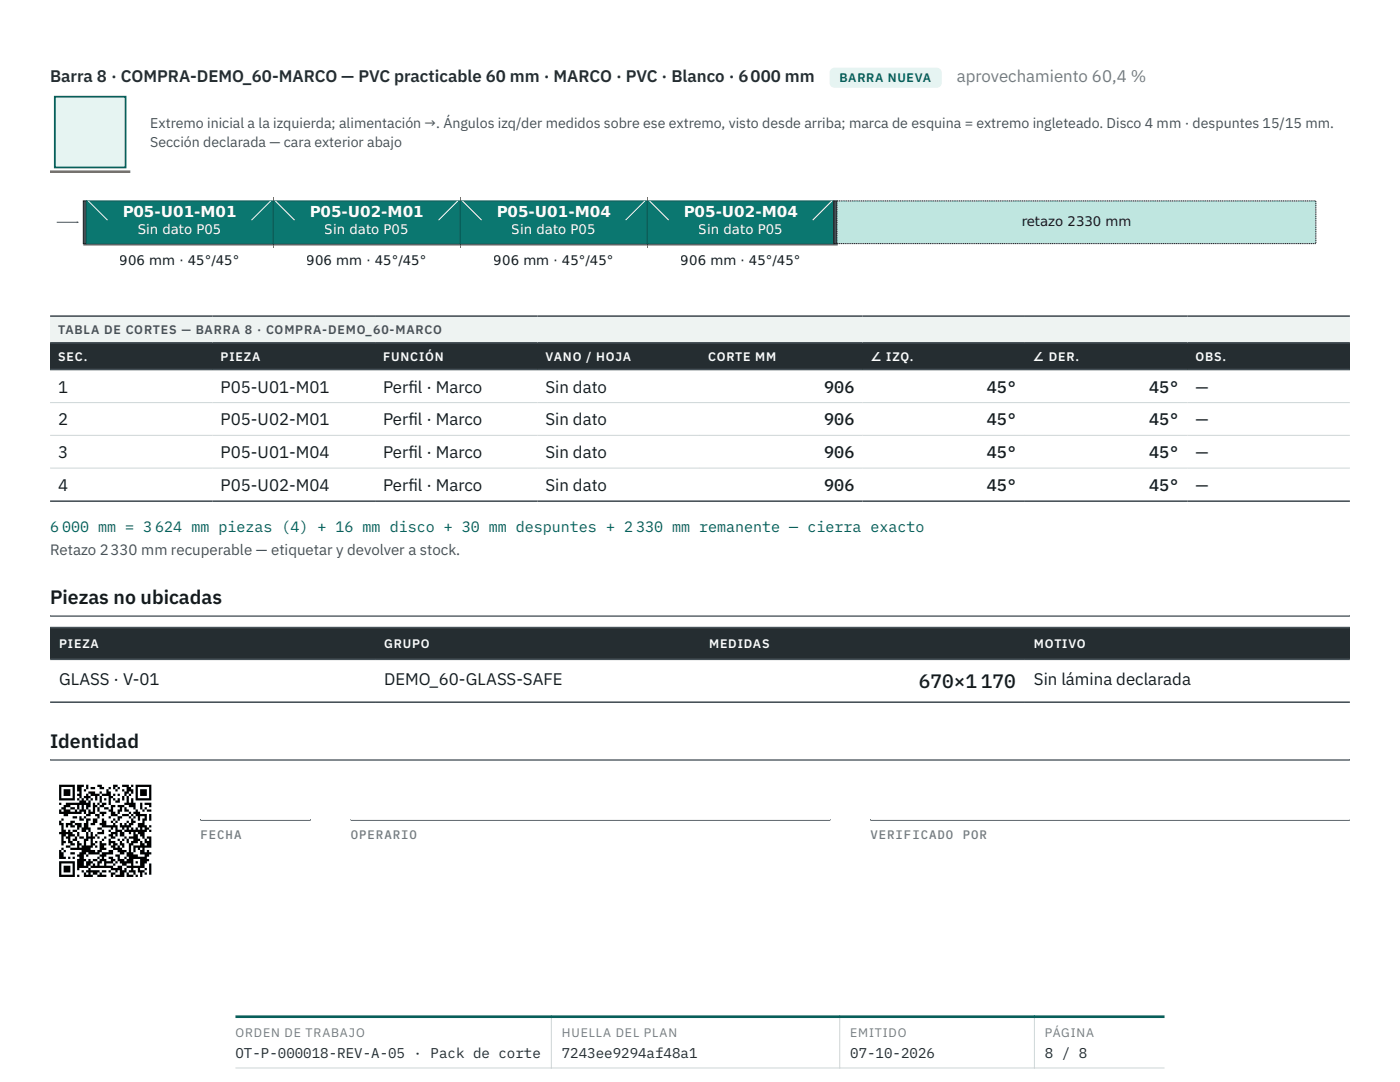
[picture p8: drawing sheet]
<svg xmlns="http://www.w3.org/2000/svg" width="279mm" height="216mm" viewBox="0 0 279 216" stroke-linecap="round" stroke-linejoin="round" font-family="sans-serif">
<path d="M165.6 13.5h22.4v4h-22.4z" fill="#e6f4f2"/>
<path d="M10 63.1h259.4v5.3h-259.4z" fill="#eef3f2"/>
<g fill="#252d31">
<path d="M10 68.4h32.4v5.3h-32.4z"/>
<path d="M42.4 68.4h32.5v5.3h-32.5z"/>
<path d="M74.9 68.4h32.4v5.3h-32.4z"/>
<path d="M107.3 68.4h32.4v5.3h-32.4z"/>
<path d="M139.7 68.4h32.4v5.3h-32.4z"/>
<path d="M172.1 68.4h32.5v5.3h-32.5z"/>
<path d="M204.5 68.4h32.5v5.3h-32.5z"/>
<path d="M237 68.4h32.4v5.3h-32.4z"/>
</g>
<path d="M10 80.3h259.4M10 86.9h259.4M10 93.4h259.4" fill="none" stroke="#cdd5d6" stroke-width=".2"/>
<path d="M10 63.1h259.4M10 68.4h259.4M10 73.7h259.4M10 100h259.4" fill="none" stroke="#465158" stroke-width=".32"/>
<path d="M10 122.8h259.4zM10 122.8h259.4v.3h-259.4z" fill-rule="evenodd" fill="#465158"/>
<g fill="#252d31">
<path d="M10 125.2h64.9v6.4h-64.9z"/>
<path d="M74.9 125.2h64.8v6.4h-64.8z"/>
<path d="M139.7 125.2h64.8v6.4h-64.8z"/>
<path d="M204.5 125.2h64.9v6.4h-64.9z"/>
</g>
<path d="M10 125.2h259.4M10 131.6h259.4M10 140.1h259.4" fill="none" stroke="#465158" stroke-width=".32"/>
<path d="M10 151.5h259.4zM10 151.5h259.4v.3h-259.4z" fill-rule="evenodd" fill="#465158"/>
<path d="M10.9 19.3h14.2v14.1h-14.2z" fill="#e6f4f2" stroke="#075f5a" stroke-width=".35"/>
<path d="M10 34.4h16z" fill="#000" stroke="#b25e09" stroke-width=".71" stroke-linecap="butt"/>
<path d="M16.6 40.1h.6v8.5h-.6z" fill="#465158" stroke="#161c1f" stroke-width=".2"/>
<path d="M11.3 44.4h4.3z" fill="#000" stroke="#465158" stroke-width=".2"/>
<path d="M15.3 44.2l.4 .2-.4 .1z" fill="#465158"/>
<path d="M17.2 40.1h37.2v8.5h-37.2z" fill="#0b7770" stroke="#075f5a" stroke-width=".2"/>
<path d="M17.6 40.1l3.9 3.8zM50.2 43.9l3.8-3.8z" fill="#000" stroke="#fcfdfc" stroke-width=".2"/>
<path d="M54.5 39.3v10.1" fill="none" stroke="#e56a32" stroke-width=".2"/>
<path d="M54.6 40.1h37.1v8.5h-37.1z" fill="#0b7770" stroke="#075f5a" stroke-width=".2"/>
<path d="M55 40.1l3.8 3.8zM91.4 40.1l-3.9 3.8z" fill="#000" stroke="#fcfdfc" stroke-width=".2"/>
<path d="M91.8 39.3v10.1" fill="none" stroke="#e56a32" stroke-width=".2"/>
<path d="M91.9 40.1h37.2v8.5h-37.2z" fill="#0b7770" stroke="#075f5a" stroke-width=".2"/>
<path d="M92.3 40.1l3.8 3.8zM124.9 43.9l3.8-3.8z" fill="#000" stroke="#fcfdfc" stroke-width=".2"/>
<path d="M129.2 39.3v10.1" fill="none" stroke="#e56a32" stroke-width=".2"/>
<path d="M129.2 40.1h37.2v8.5h-37.2z" fill="#0b7770" stroke="#075f5a" stroke-width=".2"/>
<path d="M129.6 40.1l3.9 3.8zM162.2 43.9l3.8-3.8z" fill="#000" stroke="#fcfdfc" stroke-width=".2"/>
<path d="M166.4 40.1h.6v8.5h-.6z" fill="#465158" stroke="#161c1f" stroke-width=".2"/>
<path d="M167 40.1h95.6v8.5h-95.6z" fill="#bfe6e0" stroke="#161c1f" stroke-width=".2" stroke-dasharray=".2 .1" stroke-linecap="butt"/>
<path d="M16.6 48.9h150.6z" fill="#000" stroke="#161c1f" stroke-width=".2"/>
<path d="M11.8 156.8h3.1zM15.4 156.8h1.3zM17.2 156.8h.4zM19.4 156.8h.9zM22.6 156.8h.9zM24.4 156.8h1.3zM26.2 156.8h.4zM27.1 156.8h3.1zM11.8 157.3h.4zM14.5 157.3h.4zM15.4 157.3h.9zM17.2 157.3h.4zM18.1 157.3h.9zM19.9 157.3h.9zM21.7 157.3h.4zM22.6 157.3h.4zM23.5 157.3h.4zM25.3 157.3h.9zM27.1 157.3h.4zM29.8 157.3h.4zM11.8 157.7h.4zM12.7 157.7h1.3zM14.5 157.7h.4zM15.4 157.7h.9zM16.7 157.7h.5zM21.2 157.7h.5zM23 157.7h.5zM24.4 157.7h.4zM25.3 157.7h1.3zM27.1 157.7h.4zM28 157.7h1.3zM29.8 157.7h.4zM11.8 158.2h.4zM12.7 158.2h1.3zM14.5 158.2h.4zM15.8 158.2h.5zM17.6 158.2h1.4zM19.9 158.2h.4zM21.2 158.2h.9zM24.8 158.2h.9zM26.2 158.2h.4zM27.1 158.2h.4zM28 158.2h1.3zM29.8 158.2h.4zM11.8 158.6h.4zM12.7 158.6h1.3zM14.5 158.6h.4zM15.4 158.6h.9zM17.2 158.6h.4zM18.1 158.6h1.8zM20.3 158.6h1.8zM22.6 158.6h.4zM23.5 158.6h.4zM24.8 158.6h.5zM25.7 158.6h.5zM27.1 158.6h.4zM28 158.6h1.3zM29.8 158.6h.4zM11.8 159h.4zM14.5 159h.4zM15.8 159h.5zM16.7 159h1.4zM19 159h.4zM19.9 159h.4zM21.7 159h.9zM24.4 159h.4zM25.3 159h.4zM27.1 159h.4zM29.8 159h.4zM11.8 159.5h3.1zM15.4 159.5h.4zM16.3 159.5h.4zM17.2 159.5h.4zM18.1 159.5h.4zM19 159.5h.4zM19.9 159.5h.4zM20.8 159.5h.4zM21.7 159.5h.4zM22.6 159.5h.4zM23.5 159.5h.4zM24.4 159.5h.4zM25.3 159.5h.4zM26.2 159.5h.4zM27.1 159.5h3.1zM15.8 159.9h1.4zM17.6 159.9h.5zM19.9 159.9h.4zM21.7 159.9h.4zM23 159.9h.9zM25.3 159.9h.4zM26.2 159.9h.4zM11.8 160.4h.4zM13.1 160.4h5zM18.5 160.4h.5zM19.4 160.4h.5zM20.3 160.4h.9zM21.7 160.4h.4zM24.8 160.4h2.3zM28 160.4h.4zM28.9 160.4h1.3zM12.7 160.8h1.3zM15.4 160.8h.4zM16.3 160.8h.4zM17.2 160.8h.9zM18.5 160.8h.9zM19.9 160.8h.9zM22.1 160.8h.9zM23.5 160.8h1.3zM25.7 160.8h1.4zM28 160.8h.4zM29.8 160.8h.4zM12.2 161.3h.9zM14 161.3h.9zM15.4 161.3h.4zM16.3 161.3h.4zM17.2 161.3h.4zM18.5 161.3h.5zM19.4 161.3h.5zM20.8 161.3h.9zM22.1 161.3h.5zM23.9 161.3h.5zM24.8 161.3h.5zM26.6 161.3h.5zM28 161.3h.4zM28.9 161.3h.4zM11.8 161.7h.4zM12.7 161.7h1.3zM14.9 161.7h.5zM15.8 161.7h1.4zM17.6 161.7h.5zM18.5 161.7h.5zM19.4 161.7h.5zM21.7 161.7h.9zM23.5 161.7h.9zM24.8 161.7h.9zM27.1 161.7h.4zM28.4 161.7h.5zM29.3 161.7h.9zM11.8 162.2h4.5zM16.7 162.2h.5zM17.6 162.2h1.4zM19.9 162.2h1.3zM22.1 162.2h.9zM23.5 162.2h.4zM25.7 162.2h.5zM26.6 162.2h1.4zM12.7 162.6h.9zM17.2 162.6h.9zM19 162.6h.9zM20.3 162.6h.5zM22.1 162.6h1.4zM24.4 162.6h1.3zM26.2 162.6h.4zM27.1 162.6h2.2zM29.8 162.6h.4zM14.5 163.1h.9zM15.8 163.1h.5zM16.7 163.1h.5zM19.4 163.1h.5zM21.7 163.1h.4zM23.5 163.1h.9zM25.7 163.1h.5zM26.6 163.1h.5zM27.5 163.1h.5zM28.9 163.1h.4zM29.8 163.1h.4zM12.2 163.5h.5zM15.8 163.5h.9zM17.2 163.5h.9zM18.5 163.5h.9zM20.3 163.5h.5zM22.6 163.5h.4zM23.5 163.5h.4zM26.2 163.5h.4zM27.5 163.5h.5zM28.4 163.5h.9zM29.8 163.5h.4zM11.8 164h.4zM14 164h.9zM17.2 164h.4zM18.5 164h.9zM20.3 164h.9zM22.1 164h.5zM23 164h.5zM25.3 164h.4zM26.2 164h.9zM28.4 164h.5zM11.8 164.4h.9zM13.1 164.4h1.4zM14.9 164.4h1.4zM16.7 164.4h.9zM18.1 164.4h.9zM19.9 164.4h1.3zM22.6 164.4h.4zM23.9 164.4h.5zM24.8 164.4h.5zM25.7 164.4h.9zM27.5 164.4h1.4zM12.2 164.9h.5zM13.1 164.9h.5zM14 164.9h.9zM15.4 164.9h.9zM16.7 164.9h.9zM20.3 164.9h3.2zM23.9 164.9h2.3zM27.5 164.9h1.8zM29.8 164.9h.4zM12.2 165.3h.5zM15.4 165.3h.4zM16.3 165.3h1.8zM19.4 165.3h.9zM22.1 165.3h.5zM23 165.3h.5zM24.4 165.3h.4zM25.3 165.3h.4zM26.2 165.3h.4zM27.1 165.3h.4zM28 165.3h.4zM28.9 165.3h.9zM12.2 165.8h.9zM13.6 165.8h.4zM14.5 165.8h.9zM16.3 165.8h.9zM17.6 165.8h.5zM20.3 165.8h.5zM21.7 165.8h.4zM23 165.8h1.4zM24.8 165.8h4.5zM29.8 165.8h.4zM11.8 166.2h2.7zM15.4 166.2h.4zM17.2 166.2h.4zM18.1 166.2h.4zM19.4 166.2h1.4zM22.1 166.2h1.4zM23.9 166.2h.9zM25.7 166.2h.5zM26.6 166.2h.5zM27.5 166.2h1.4zM12.2 166.7h.9zM13.6 166.7h1.3zM15.4 166.7h.4zM17.2 166.7h.4zM18.1 166.7h.4zM19 166.7h.4zM21.7 166.7h.9zM23 166.7h.5zM23.9 166.7h.9zM26.6 166.7h.9zM28 166.7h.9zM12.2 167.1h.5zM13.1 167.1h.9zM14.9 167.1h.5zM15.8 167.1h.9zM17.2 167.1h1.8zM19.4 167.1h.5zM20.8 167.1h.4zM22.1 167.1h.9zM24.8 167.1h.5zM25.7 167.1h1.8zM28.4 167.1h.5zM29.3 167.1h.9zM12.2 167.6h.5zM13.6 167.6h.4zM14.5 167.6h.9zM16.7 167.6h.9zM18.1 167.6h.4zM20.3 167.6h.5zM21.7 167.6h.4zM23.5 167.6h.4zM24.4 167.6h.4zM25.3 167.6h.4zM26.6 167.6h1.4zM28.9 167.6h.4zM29.8 167.6h.4zM12.2 168h.9zM13.6 168h.9zM15.4 168h.4zM16.7 168h.5zM18.1 168h.4zM19 168h.4zM19.9 168h.4zM21.7 168h1.3zM23.9 168h.5zM25.3 168h.4zM26.2 168h1.3zM28 168h.4zM28.9 168h1.3zM12.2 168.5h.5zM14 168.5h.9zM15.4 168.5h.9zM16.7 168.5h.5zM18.1 168.5h.9zM19.9 168.5h1.3zM21.7 168.5h.4zM22.6 168.5h.9zM23.9 168.5h.9zM25.7 168.5h.9zM28 168.5h.9zM29.3 168.5h.9zM13.1 168.9h.9zM15.4 168.9h.4zM16.3 168.9h2.2zM19 168.9h.4zM19.9 168.9h.9zM22.1 168.9h.9zM23.5 168.9h.4zM24.4 168.9h.4zM25.7 168.9h.5zM26.6 168.9h3.6zM12.2 169.4h.5zM14 169.4h4.1zM19.9 169.4h1.3zM22.6 169.4h1.8zM25.7 169.4h.5zM26.6 169.4h.5zM27.5 169.4h.5zM28.4 169.4h.5zM11.8 169.8h.4zM12.7 169.8h.4zM16.3 169.8h2.7zM19.4 169.8h.9zM21.7 169.8h.9zM23.5 169.8h1.8zM25.7 169.8h.5zM26.6 169.8h.5zM28 169.8h.9zM29.3 169.8h.5zM11.8 170.3h.9zM14 170.3h.9zM15.8 170.3h1.4zM17.6 170.3h2.3zM20.3 170.3h2.3zM23.9 170.3h.9zM25.3 170.3h1.3zM28 170.3h2.2zM11.8 170.7h.9zM15.4 170.7h1.3zM17.2 170.7h.4zM19.9 170.7h1.3zM23 170.7h.9zM25.3 170.7h2.2zM28.9 170.7h.9zM11.8 171.2h1.3zM13.6 171.2h.4zM14.5 171.2h.4zM15.8 171.2h.9zM19.4 171.2h.5zM20.3 171.2h.5zM21.7 171.2h.9zM23.5 171.2h.4zM24.8 171.2h.5zM25.7 171.2h3.6zM15.4 171.6h1.8zM17.6 171.6h.5zM18.5 171.6h.9zM19.9 171.6h1.3zM22.1 171.6h.9zM23.5 171.6h1.3zM25.3 171.6h1.3zM28 171.6h1.8zM11.8 172.1h3.1zM15.4 172.1h1.3zM17.2 172.1h1.3zM19.4 172.1h.9zM20.8 172.1h1.8zM23 172.1h.5zM23.9 172.1h2.7zM27.1 172.1h.4zM28 172.1h1.3zM11.8 172.5h.4zM14.5 172.5h.4zM15.4 172.5h1.3zM17.2 172.5h.9zM18.5 172.5h.5zM19.4 172.5h.5zM20.8 172.5h.4zM22.6 172.5h.4zM24.4 172.5h.9zM26.2 172.5h.4zM28 172.5h.9zM29.8 172.5h.4zM11.8 173h.4zM12.7 173h1.3zM14.5 173h.4zM15.4 173h2.2zM18.1 173h4.5zM23.5 173h.9zM25.3 173h3.6zM29.8 173h.4zM11.8 173.4h.4zM12.7 173.4h1.3zM14.5 173.4h.4zM15.4 173.4h.4zM17.6 173.4h.5zM22.1 173.4h2.3zM24.8 173.4h.5zM26.2 173.4h.4zM27.5 173.4h.5zM28.9 173.4h.4zM29.8 173.4h.4zM11.8 173.9h.4zM12.7 173.9h1.3zM14.5 173.9h.4zM16.3 173.9h.4zM17.2 173.9h2.7zM20.3 173.9h.9zM21.7 173.9h.4zM23 173.9h.5zM23.9 173.9h1.4zM25.7 173.9h1.4zM27.5 173.9h1.4zM29.8 173.9h.4zM11.8 174.3h.4zM14.5 174.3h.4zM16.7 174.3h.5zM17.6 174.3h.5zM18.5 174.3h.9zM19.9 174.3h.4zM22.1 174.3h.9zM23.9 174.3h.9zM25.3 174.3h.4zM26.6 174.3h.5zM28 174.3h.4zM28.9 174.3h.4zM29.8 174.3h.4zM11.8 174.8h3.1zM15.4 174.8h.4zM16.7 174.8h1.8zM19.4 174.8h1.8zM22.1 174.8h.5zM23 174.8h1.8zM25.3 174.8h1.3zM27.1 174.8h.4zM28 174.8h.4z" fill="#000" stroke="#000" stroke-width=".45"/>
<g fill="#465158">
<path d="M40 163.6h22zM40 163.6h22v.2h-22z" fill-rule="evenodd"/>
<path d="M70 163.6h95.7zM70 163.6h95.7v.2h-95.7z" fill-rule="evenodd"/>
<path d="M173.7 163.6h95.7zM173.7 163.6h95.7v.2h-95.7z" fill-rule="evenodd"/>
</g>
<path d="M47 213.1h185.4M110 202.6v10.6M167.6 202.6v10.6M206.4 202.6v10.6" fill="none" stroke="#cdd5d6" stroke-width=".2"/>
<path d="M47 202.9h185.4" fill="none" stroke="#075f5a" stroke-width=".53"/>
<g font-size="3.9" fill="#161c1f">
<text x="10" y="120.5">Piezas no ubicadas</text>
<text x="183.3" y="137.3">670×1 170</text>
<text x="10" y="149.3">Identidad</text>
</g>
<text font-size="3.4" fill="#252d31" x="10" y="16.4">Barra 8 · COMPRA-DEMO_60-MARCO — PVC practicable 60 mm · MARCO · PVC · Blanco · 6 000 mm</text>
<text font-size="3.4" fill="#727d82" x="191" y="16.4">aprovechamiento 60,4 %</text>
<g font-size="3.4" fill="#161c1f">
<text x="11.6" y="78.3">1</text>
<text x="44" y="78.3">P05-U01-M01</text>
<text x="76.5" y="78.3">Perf</text>
<text x="81.5" y="78.3">il · Marco</text>
<text x="108.9" y="78.3">Sin dato</text>
<text x="164.5" y="78.3">906</text>
<text x="196.9" y="78.3">45°</text>
<text x="229.3" y="78.3">45°</text>
<text x="238.6" y="78.3">—</text>
<text x="11.6" y="84.9">2</text>
<text x="44" y="84.9">P05-U02-M01</text>
<text x="76.5" y="84.9">Perf</text>
<text x="81.5" y="84.9">il · Marco</text>
<text x="108.9" y="84.9">Sin dato</text>
<text x="164.5" y="84.9">906</text>
<text x="196.9" y="84.9">45°</text>
<text x="229.3" y="84.9">45°</text>
<text x="238.6" y="84.9">—</text>
<text x="11.6" y="91.4">3</text>
<text x="44" y="91.4">P05-U01-M04</text>
<text x="76.5" y="91.4">Perf</text>
<text x="81.5" y="91.4">il · Marco</text>
<text x="108.9" y="91.4">Sin dato</text>
<text x="164.5" y="91.4">906</text>
<text x="196.9" y="91.4">45°</text>
<text x="229.3" y="91.4">45°</text>
<text x="238.6" y="91.4">—</text>
<text x="11.6" y="97.9">4</text>
<text x="44" y="97.9">P05-U02-M04</text>
<text x="76.5" y="97.9">Perf</text>
<text x="81.5" y="97.9">il · Marco</text>
<text x="108.9" y="97.9">Sin dato</text>
<text x="164.5" y="97.9">906</text>
<text x="196.9" y="97.9">45°</text>
<text x="229.3" y="97.9">45°</text>
<text x="238.6" y="97.9">—</text>
<text x="11.8" y="136.7">GLASS · V-01</text>
<text x="76.6" y="136.7">DEMO_60-GLASS-SAFE</text>
<text x="206.4" y="136.7">Sin lámina declarada</text>
</g>
<g font-size="3" fill="#fcfdfc">
<text x="24.4" y="43.3">P05-U01-M01</text>
<text x="61.7" y="43.3">P05-U02-M01</text>
<text x="99.1" y="43.3">P05-U01-M04</text>
<text x="136.4" y="43.3">P05-U02-M04</text>
</g>
<text font-size="3" fill="#075f5a" x="10" y="106.2">6 000 mm = 3 624 mm piezas (4) + 16 mm disco + 30 mm despuntes + 2 330 mm remanente — cierra exacto</text>
<text font-size="3" fill="#465158" x="10" y="110.7">Retazo 2 330 mm recuperable — etiquetar y devolver a stock.</text>
<g font-size="2.8" fill="#465158">
<text x="30" y="25.6">Extremo inicial a la izquierda; alimentación →. Ángulos izq/der medidos sobre ese extremo, visto desde arriba; marca de esquina = extremo ingleteado. Disco 4 mm · despuntes 15/15 mm.</text>
<text x="30" y="29.2">Sección declarada — cara exterior abajo</text>
</g>
<g font-size="2.8" fill="#252d31">
<text x="47" y="211">OT-P-000018-REV-A-05 · Pack de corte</text>
<text x="112.1" y="211">7243ee9294af48a1</text>
<text x="169.7" y="211">07-10-2026</text>
<text x="208.5" y="211">8 / 8</text>
</g>
<g font-size="2.7" fill="#fcfdfc">
<text x="27.5" y="46.7">Sin dato P05</text>
<text x="64.8" y="46.7">Sin dato P05</text>
<text x="102.1" y="46.7">Sin dato P05</text>
<text x="139.5" y="46.7">Sin dato P05</text>
</g>
<g font-size="2.7" fill="#161c1f">
<text x="203.8" y="45.1">retazo 2330 mm</text>
<text x="23.9" y="52.9">906 mm · 45°/45°</text>
<text x="61.2" y="52.9">906 mm · 45°/45°</text>
<text x="98.5" y="52.9">906 mm · 45°/45°</text>
<text x="135.9" y="52.9">906 mm · 45°/45°</text>
</g>
<text font-size="2.5" fill="#075f5a" x="167.6" y="16.4">BARRA NUEVA</text>
<text font-size="2.5" fill="#465158" x="11.6" y="66.7">TABLA DE CORTES — BARRA 8 · COMPRA-DEMO_60-MARCO</text>
<g font-size="2.5" fill="#fcfdfc">
<text x="11.6" y="72">SEC.</text>
<text x="44" y="72">PIEZA</text>
<text x="76.5" y="72">FUNCIÓN</text>
<text x="108.9" y="72">VANO / HOJA</text>
<text x="141.3" y="72">CORTE MM</text>
<text x="173.7" y="72">∠ IZQ.</text>
<text x="206.1" y="72">∠ DER.</text>
<text x="238.6" y="72">OBS.</text>
<text x="11.8" y="129.3">PIEZA</text>
<text x="76.6" y="129.3">GRUPO</text>
<text x="141.5" y="129.3">MEDIDAS</text>
<text x="206.4" y="129.3">MOTIVO</text>
</g>
<g font-size="2.5" fill="#727d82">
<text x="40" y="167.4">FECHA</text>
<text x="70" y="167.4">OPERARIO</text>
<text x="173.7" y="167.4">VERIFICADO POR</text>
<text x="47" y="206.9">ORDEN DE TRABAJO</text>
<text x="112.1" y="206.9">HUELLA DEL PLAN</text>
<text x="169.7" y="206.9">EMITIDO</text>
<text x="208.5" y="206.9">PÁGINA</text>
</g>
</svg>
